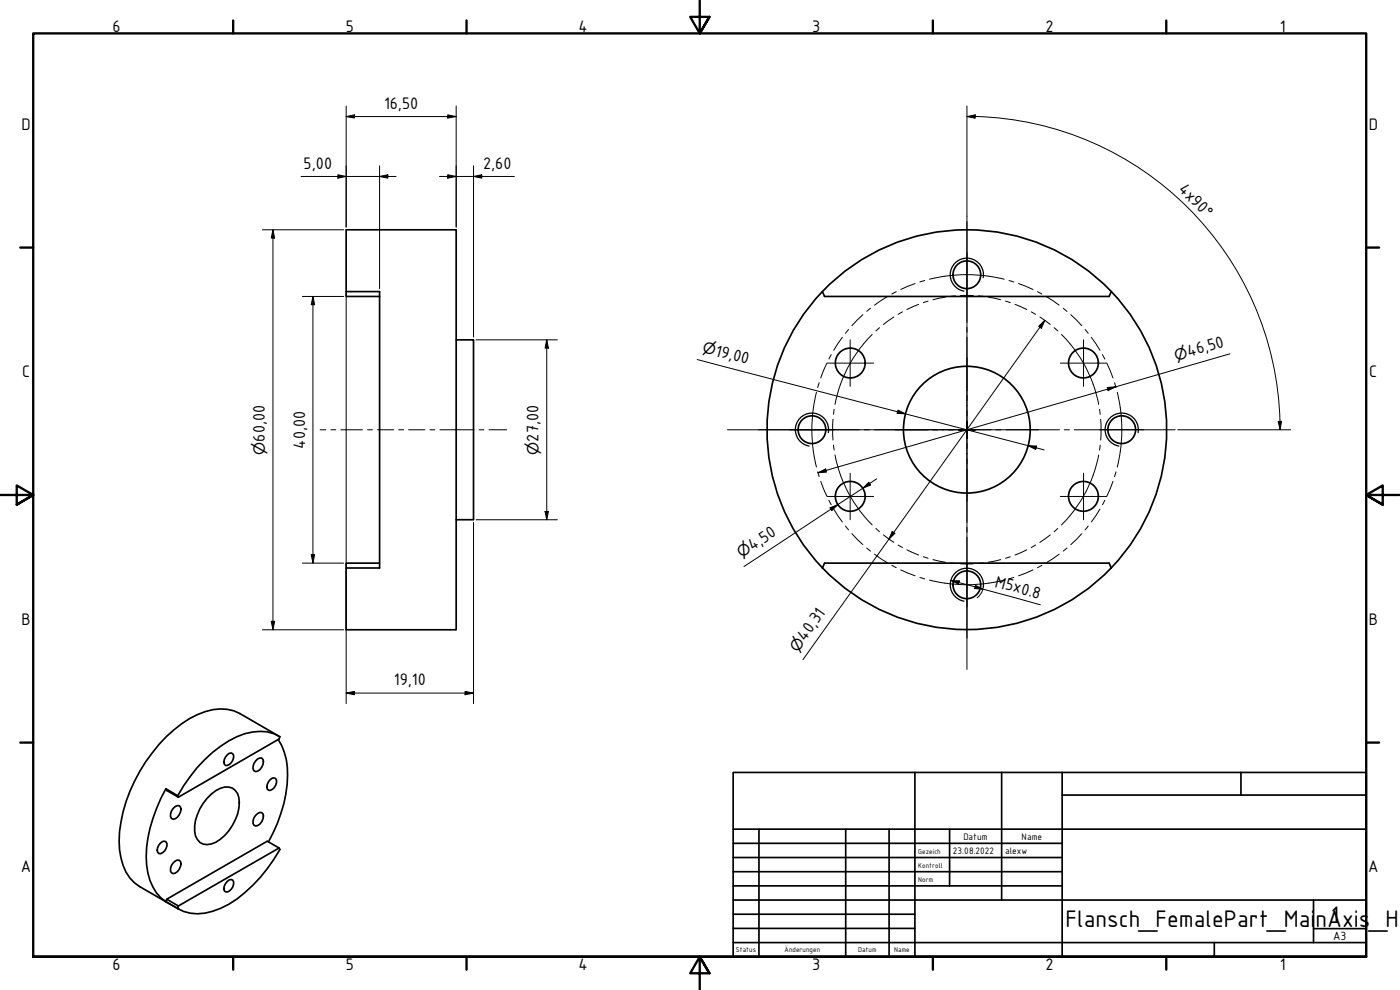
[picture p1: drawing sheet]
<svg xmlns="http://www.w3.org/2000/svg" width="420mm" height="297mm" viewBox="0 0 420 297" stroke-linecap="round" stroke-linejoin="round" font-family="sans-serif">
<!-- layer: Visible (ISO) -->
<g fill="none" stroke="#000" stroke-width=".51">
<path d="M103.9 87.5v-18.6h33v120.1h-33v-18.6M113.9 88.9h-10v-1.4h10v82.9h-10v-1.4h10M246.8 87.5a60 60 0 0 0 0 82.9M246.8 87.5l.7 1.4h85.4l.6-1.4M333.5 87.5a60 60 0 0 0-86.7 0M333.5 87.5a60 60 0 0 1 0 82.9M136.9 102h5.2v53.9h-5.2M246.8 170.4a60 60 0 0 0 86.7 0M246.8 170.4l.7-1.4h85.4l.6 1.4M49.8 236.7l3.5 2 .2 .5-3.5-2zM49.8 236.7a41 41 0 0 0-5.8 22.9 14.5 14.5 0 0 0 5.8 11M53.3 238.7a41.1 41.1 0 0 1 17.8-17.7 13.8 13.8 0 0 1 12.9 0l-.2 .7-30.3 17.5"/>
<path d="M62.2 239.5a8.4 8.4 0 0 1 6.4-3.4 4.1 4.1 0 0 1 3.2 4.8 14.9 14.9 0 0 1-7 11.8 4.1 4.1 0 0 1-5.6-.8 8 8 0 0 1 0-7.5l.8-1.8zM68.2 226.5l.6-.5 .6-.1 .4 .3a2.51 2.51 0 0 1-2.1 3.5 1.8 1.8 0 0 1 0-2.6zM76.7 228.3l.6-.6 1.2-.3a2.66 2.66 0 0 1-1.8 4.1l-.5-.2a2.52 2.52 0 0 1 .5-3zM81.1 233.9l.6-.4 1 .1a2.51 2.51 0 0 1-2.1 3.5 1.77 1.77 0 0 1 0-2.5zM83.5 221.9a19.8 19.8 0 0 1 2.7 13.5 46.1 46.1 0 0 1-5.6 17.2M83.6 220.8l-11.6-6.7a13.9 13.9 0 0 0-12.6 .3 40.8 40.8 0 0 0-17.4 17 41.5 41.5 0 0 0-6.1 23.6 15.6 15.6 0 0 0 4.5 9.9l1.6 1.2 11.7 6.7M48.2 252.9l.6-.4 1 .1a2.51 2.51 0 0 1-2.1 3.5 1.8 1.8 0 0 1 0-2.6zM51.9 258.9l1.3-.9 .6 .1 .4 .4a2.94 2.94 0 0 1-2.3 3.6l-.5-.2a2.52 2.52 0 0 1 .5-3zM52.6 242l1.2-.3a1.87 1.87 0 0 1 0 2.8 1.66 1.66 0 0 1-2.4 1 2.75 2.75 0 0 1 1.2-3.5zM76.7 244.7l1.3-.9h.5a2.25 2.25 0 0 1-.5 3.5l-1.3 .5-.5-.2a2.52 2.52 0 0 1 .5-2.9zM83.8 254.4l-30.3 17.4M50 269.8l3.5 2-.2 .8-3.5-2z"/>
<path d="M50 269.8l30.2-17.4 3.6 2 .2 .5a45.3 45.3 0 0 1-15.4 16.4 16.2 16.2 0 0 1-13.5 2.2l-1.8-.9M68.2 264.5l.6-.5 .6-.1 .4 .2a2.48 2.48 0 0 1-2.1 3.5 1.71 1.71 0 0 1 0-2.5z"/>
<circle cx="290.2" cy="82.4" r="4.2"/>
<circle cx="255.2" cy="108.9" r="4.5"/>
<circle cx="325.2" cy="108.9" r="4.5"/>
<circle cx="243.7" cy="128.9" r="4.2"/>
<circle cx="290.2" cy="128.9" r="19"/>
<circle cx="336.6" cy="128.9" r="4.2"/>
<circle cx="255.2" cy="148.9" r="4.5"/>
<circle cx="325.2" cy="148.9" r="4.5"/>
<circle cx="290.2" cy="175.5" r="4.2"/>
</g>
<!-- layer: Visible Narrow (ISO) -->
<path d="M295.1 83.3a5 5 0 0 0-4.1-5.8 5 5 0 0 0-5.7 4.1 5 5 0 0 0 4 5.7M248.6 129.8a5 5 0 0 0-4.1-5.8 5 5 0 0 0-5.7 4.1 5 5 0 0 0 4 5.7M341.6 129.8a5 5 0 0 0-4.1-5.8 5 5 0 0 0-5.8 4.1 5 5 0 0 0 4.1 5.7M295.1 176.3a5 5 0 0 0-4.1-5.7 5 5 0 0 0-5.7 4 5 5 0 0 0 4 5.8" fill="none" stroke="#000" stroke-width=".38"/>
<!-- layer: Border (ISO) -->
<g fill="none" stroke="#000" stroke-width=".7">
<path d="M70 6.1v3.9M140 6.1v3.9M210 0v10l-2.9-4.9h5.8l-2.9 4.9 2.9-4.9M280 6.1v3.9M350 6.1v3.9M6.1 74.3h3.9M410 74.3h3.9M0 148.5h10l-5-2.8v5.7l5-2.9-5 2.9M420 148.5h-10l5-2.8v5.7l-5-2.9 5 2.9M6.1 222.8h3.9M410 222.8h3.9M10 287.1v-277.1h400v277.1h-400h400"/>
<path d="M70 287.1v3.8M140 287.1v3.8M212.9 292l-2.9-4.9 2.9 4.9h-5.8l2.9-4.9v9.9M280 287.1v3.8M350 287.1v3.8"/>
</g>
<!-- layer: Title (ISO) -->
<g fill="none" stroke="#000" stroke-width=".51">
<path d="M220 231.8h190v55.3h-190zM274.6 231.8v55.3M300.6 231.8v38.3M318.8 238.6h91.2M318.8 231.8v55.3M372.4 231.8v6.8M220 253h98.8M220 257.3h98.8M220 248.8h190M227.8 248.8v38.3M253.8 248.8v38.3M266.8 248.8v38.3"/>
<path d="M285 248.8v17M220 261.5h98.8M220 265.8h98.8M220 270.1h190M220 274.3h54.6M220 278.6h54.6M394.2 278.6h15.8M394.2 270.1v12.7M220 282.8h190M364.4 282.8v4.3"/>
</g>
<!-- layer: Centerline (ISO) -->
<g fill="none" stroke="#000" stroke-width=".3">
<path d="M254.7 98.9l-1 1.1M259 94.4l-3.3 3.3M261.3 92.5l-1.2 .9M264 98.3l-1.1 1M266.3 89l-3.8 2.6M268.3 95.1l-3.2 2.3M269 87.5l-1.4 .7M270.8 93.6l-1.3 .7M274.6 85.1l-4.3 1.8M275.7 91.3l-3.5 1.6M277.5 84.2l-1.4 .4M278.5 90.3l-1.4 .5"/>
<path d="M283.8 89.1l-3.8 .8M286.7 88.8l-1.5 .1M288.2 88.7h3.9M293.6 88.8l1.5 .1M296.6 89.1l3.7 .8M301.4 83.8a46.5 46.5 0 0 0-22.4 0M301.8 90.3l1.4 .5M302.8 84.2l1.5 .4M304.6 91.3l3.6 1.6M305.7 85.1l4.3 1.8M309.5 93.6l1.3 .7M311.4 87.5l1.3 .7"/>
<path d="M312.1 95.1l3.1 2.3M314 89l3.9 2.6M316.4 98.3l1.1 1M319.1 92.5l1.1 .9M321.4 94.4l3.3 3.3M325.7 98.9l.9 1.1M245 117.7a46.5 46.5 0 0 0 0 22.4M245.8 114.8l-.4 1.5M248.1 109.1l-1.8 4.3M249.5 106.4l-.7 1.3M252.8 101.2l-2.6 3.9M261.8 100.3a40.3 40.3 0 0 0-11.2 21"/>
<path d="M318.6 100.3a40.3 40.3 0 0 1 11.1 21M327.5 101.2l2.6 3.9M330.9 106.4l.7 1.3M332.2 109.1l1.8 4.3M334.5 114.8l.4 1.5M335.3 117.7a46.5 46.5 0 0 1 0 22.4M96.1 129h1.7M99.3 129h1.5M102.3 129h6.5M110.3 129h1.5M113.3 129h4.9M119.6 129h1.6"/>
<path d="M122.6 129h4.9M129 129h1.5M132 129h10.2M143.8 129h1.4M146.7 129h5.4M250 125.8v6.3M250.1 133.6l.2 1.4M250.3 122.8l-.2 1.5M250.6 136.5a40.3 40.3 0 0 0 11.2 21M329.7 136.5a40.3 40.3 0 0 1-11.1 21M330 122.8l.2 1.5M330.2 133.6l-.2 1.4"/>
<path d="M330.3 125.8v6.3M245.4 141.6l.4 1.4M246.3 144.4l1.8 4.4M248.8 150.1l.7 1.3M250.2 152.7l2.6 3.9M253.7 157.8l1 1.2M262.8 158.5l1.2 1M317.5 158.5l-1.1 1M326.6 157.8l-.9 1.2M330.1 152.7l-2.6 3.9M331.6 150.1l-.7 1.3M334 144.4l-1.8 4.4"/>
<path d="M334.9 141.6l-.4 1.4M255.7 160.1l3.3 3.3M260.1 164.4l1.2 1M262.4 166.3l3.9 2.6M265.1 160.5l3.2 2.2M267.6 169.6l1.4 .7M269.5 163.5l1.3 .8M270.3 171l4.3 1.8M272.2 165l3.5 1.5M276.1 173.2l1.4 .5M277.1 167l1.4 .5M279 174.1a46.5 46.5 0 0 0 22.4 0"/>
<path d="M280 167.9l3.8 .8M285.2 168.9l1.5 .2M288.2 169.2h3.9M295.1 168.9l-1.5 .2M300.3 167.9l-3.7 .8M303.2 167l-1.4 .5M304.3 173.3l-1.5 .4M308.2 165l-3.6 1.5M310 171l-4.3 1.8M310.8 163.5l-1.3 .8M312.7 169.6l-1.3 .7M315.2 160.5l-3.1 2.2"/>
<path d="M317.9 166.3l-3.9 2.6M320.2 164.4l-1.1 1M324.7 160.1l-3.3 3.3"/>
</g>
<!-- layer: Center Mark (ISO) -->
<g fill="none" stroke="#000" stroke-width=".3">
<path d="M290.2 75.8v13.3M290.2 64.9v135.9M248.2 109h14M255.1 102v13.9M290.2 101.2v27.8v-2.5M318.2 109h14M325.2 102v13.9M218.3 129h79.1M237 129h13.3M262.4 129h27.8h-2.5M287.7 129h2.5h-2.5M290.2 131.4v-2.4v2.4"/>
<path d="M290.2 126.5v2.5v-2.5M290.2 131.4v-2.4v27.7M290.2 126.3v2.7v-2.5M290.2 131.4v-2.4v2.5M292.7 129h-2.5h2.5M292.7 129h-2.5h27.7M298.9 129h1.5M301.9 129h9.8M319.4 129h1.5M322.4 129h30.3M330 129h13.3M248.2 149h14"/>
<path d="M255.1 142v13.9M318.2 149h14M325.2 142v13.9M290.2 168.8v13.3"/>
</g>
<!-- layer: Dimension (ISO) -->
<g fill="none" stroke="#000" stroke-width=".3">
<path d="M103.9 35l2.5-.5v.9zM103.9 31.8v36.3M103.9 35h33M134.4 34.5l2.5 .5-2.5 .4zM136.9 31.8v36.3M290.2 35l2.5-.5v1zM290.2 35a93.9 93.9 0 0 1 93.9 91.4M290.2 31.8v33.1M90.4 52.9h28.5M101.4 52.4l2.5 .5-2.5 .6zM113.9 52.9l2.5-.5v1.1zM113.9 49.8v36.9"/>
<path d="M131.9 52.9h22.5M134.4 52.4l2.5 .5-2.5 .6zM142.1 52.9l2.5-.5v1.1zM142.1 49.8v51.3M78.7 68.9h24.4M81.9 68.9l.5 2.5h-1zM81.9 68.9v120.1M90.7 88.9h12.4M93.9 88.9l.5 2.5h-1zM93.9 88.9v80.1M103.9 88.3v40.5M311.7 97.9l1.9-1.8-1.1 2.4z"/>
<path d="M313.6 96.1l-72.6 101.8M142.9 102h24.4M164.1 102l.5 2.4h-1zM164.1 102v53.9M209.2 107.9l104.2 27.1M332.3 116.3l2.5-.2-2.3 1.1zM369.1 106.2l-123.6 35.6M103.9 129v82.1M269.5 123l2.3 1.2-2.6-.2zM308.5 133.7l2.6 .1-.3 1.1zM353.4 129h33.9M383.6 126.5l1-.1-.4 2.6z"/>
<path d="M384.1 126.5l.1 2.5M142.1 156.8v54.3M142.9 155.9h24.4M163.6 153.5h1l-.5 2.4zM245.5 141.8l2.3-1.1 .2 1zM249 152.4l2.4-1-1.8 1.8zM259 146.5l1.7-1.8 .6 .8zM263.1 143.7l-39.8 26.3M267.8 159.4l.8 .6-1.8 1.8zM90.7 169h12.4M93.4 166.4h1l-.5 2.6zM78.7 189h24.4"/>
<path d="M81.4 186.4h1l-.5 2.6zM103.9 207.9l2.5-.5v1.1zM103.9 207.9h38.2M139.6 207.4l2.5 .5-2.5 .6z"/>
</g>
<g fill="#000">
<path d="M103.9 35l2.5-.5v.9z" fill-rule="evenodd"/>
<path d="M134.4 34.5l2.5 .5-2.5 .4z" fill-rule="evenodd"/>
<path d="M290.2 35l2.5-.5v1z" fill-rule="evenodd"/>
<path d="M101.4 52.4l2.5 .5-2.5 .6z" fill-rule="evenodd"/>
<path d="M113.9 52.9l2.5-.5v1.1z" fill-rule="evenodd"/>
<path d="M134.4 52.4l2.5 .5-2.5 .6z" fill-rule="evenodd"/>
<path d="M142.1 52.9l2.5-.5v1.1z" fill-rule="evenodd"/>
<path d="M81.9 68.9l.5 2.5h-1z" fill-rule="evenodd"/>
<path d="M93.9 88.9l.5 2.5h-1z" fill-rule="evenodd"/>
<path d="M311.7 97.9l1.9-1.8-1.1 2.4z" fill-rule="evenodd"/>
<path d="M164.1 102l.5 2.4h-1z" fill-rule="evenodd"/>
<path d="M332.3 116.3l2.5-.2-2.3 1.1z" fill-rule="evenodd"/>
<path d="M269.5 123l2.3 1.2-2.6-.2z" fill-rule="evenodd"/>
<path d="M308.5 133.7l2.6 .1-.3 1.1z" fill-rule="evenodd"/>
<path d="M383.6 126.5l1-.1-.4 2.6z" fill-rule="evenodd"/>
<path d="M163.6 153.5h1l-.5 2.4z" fill-rule="evenodd"/>
<path d="M245.5 141.8l2.3-1.1 .2 1z" fill-rule="evenodd"/>
<path d="M249 152.4l2.4-1-1.8 1.8z" fill-rule="evenodd"/>
<path d="M259 146.5l1.7-1.8 .6 .8z" fill-rule="evenodd"/>
<path d="M267.8 159.4l.8 .6-1.8 1.8z" fill-rule="evenodd"/>
<path d="M93.4 166.4h1l-.5 2.6z" fill-rule="evenodd"/>
<path d="M81.4 186.4h1l-.5 2.6z" fill-rule="evenodd"/>
<path d="M103.9 207.9l2.5-.5v1.1z" fill-rule="evenodd"/>
<path d="M139.6 207.4l2.5 .5-2.5 .6z" fill-rule="evenodd"/>
</g>
<!-- layer: Symbol (ISO) -->
<path d="M285.4 174.2l2.5 .1-.2 .9zM285.4 174.2l26.8 7.3M292.7 175.6l2.3 1.2-2.5-.2zM294.9 177.1l-.7 1.3-.9 1" fill="none" stroke="#000" stroke-width=".3"/>
<g fill="#000">
<path d="M285.4 174.2l2.5 .1-.2 .9z" fill-rule="evenodd"/>
<path d="M292.7 175.6l2.3 1.2-2.5-.2z" fill-rule="evenodd"/>
</g>
<g font-size="7.7">
<text x="319.8" y="278.2">Flansch_FemalePart_Mai</text>
<text x="394.8" y="278.2">nA1xis</text>
<text x="411.3" y="278.2">_He</text>
</g>
<g font-size="5.4">
<text x="33.8" y="9.6">6</text>
<text x="103.8" y="9.6">5</text>
<text x="173.6" y="9.6">4</text>
<text x="243.8" y="9.6">3</text>
<text x="313.8" y="9.6">2</text>
<text x="384.1" y="9.6">1</text>
<text x="115.3" y="32.6">16,50</text>
<text x="6.5" y="38.9">D</text>
<text x="410.8" y="38.9">D</text>
<text x="91.1" y="50.7">5,00</text>
<text x="145" y="50.7">2,60</text>
<text x="353.4" y="57" transform="rotate(45 353.4 57)">4x90°</text>
<text x="214.4" y="106.7" transform="rotate(15 214.4 106.7)">19,00</text>
<text x="356.7" y="107.1" transform="rotate(-16 356.7 107.1)">46,50</text>
<text x="6.6" y="113.1">C</text>
<text x="410.9" y="113.1">C</text>
<text x="79.4" y="132.5" transform="rotate(-90 79.4 132.5)">60,00</text>
<text x="91.6" y="134.6" transform="rotate(-90 91.6 134.6)">40,00</text>
<text x="161.6" y="132.5" transform="rotate(-90 161.6 132.5)">27,00</text>
<text x="225.9" y="165.3" transform="rotate(-33 225.9 165.3)">4,50</text>
<text x="298.4" y="176" transform="rotate(15 298.4 176)">M5x0.8</text>
<text x="6.5" y="187.4">B</text>
<text x="410.8" y="187.4">B</text>
<text x="241.7" y="192.6" transform="rotate(-55 241.7 192.6)">40,31</text>
<text x="118.2" y="205.7">19,10</text>
<text x="6.3" y="261.7">A</text>
<text x="410.6" y="261.7">A</text>
<text x="33.8" y="290.9">6</text>
<text x="103.8" y="290.9">5</text>
<text x="173.6" y="290.9">4</text>
<text x="243.8" y="290.9">3</text>
<text x="313.8" y="290.9">2</text>
<text x="384.1" y="290.9">1</text>
</g>
<g font-size="4.6">
<text x="210.6" y="105.7" transform="rotate(15 210.6 105.7)">⌀</text>
<text x="353" y="108.3" transform="rotate(-16 353 108.3)">⌀</text>
<text x="79.4" y="136.4" transform="rotate(-90 79.4 136.4)">⌀</text>
<text x="161.6" y="136.4" transform="rotate(-90 161.6 136.4)">⌀</text>
<text x="222.6" y="167.5" transform="rotate(-33 222.6 167.5)">⌀</text>
<text x="239.4" y="195.8" transform="rotate(-55 239.4 195.8)">⌀</text>
</g>
<text font-size="3.9" x="400.1" y="282">A3</text>
<g font-size="3">
<text x="286" y="256.3">23.08.2022</text>
<text x="289.1" y="252">Datum</text>
<text x="301.6" y="256.3">alexw</text>
<text x="306.6" y="252">Name</text>
</g>
<g font-size="2.3">
<text x="275.6" y="256.3">Gezeich</text>
<text x="275.6" y="260.5">Kontroll</text>
<text x="275.6" y="264.8">Norm</text>
<text x="220.9" y="285.7">Status</text>
<text x="235.5" y="285.7">Änderungen</text>
<text x="257.6" y="285.7">Datum</text>
<text x="268.4" y="285.7">Name</text>
</g>
</svg>
